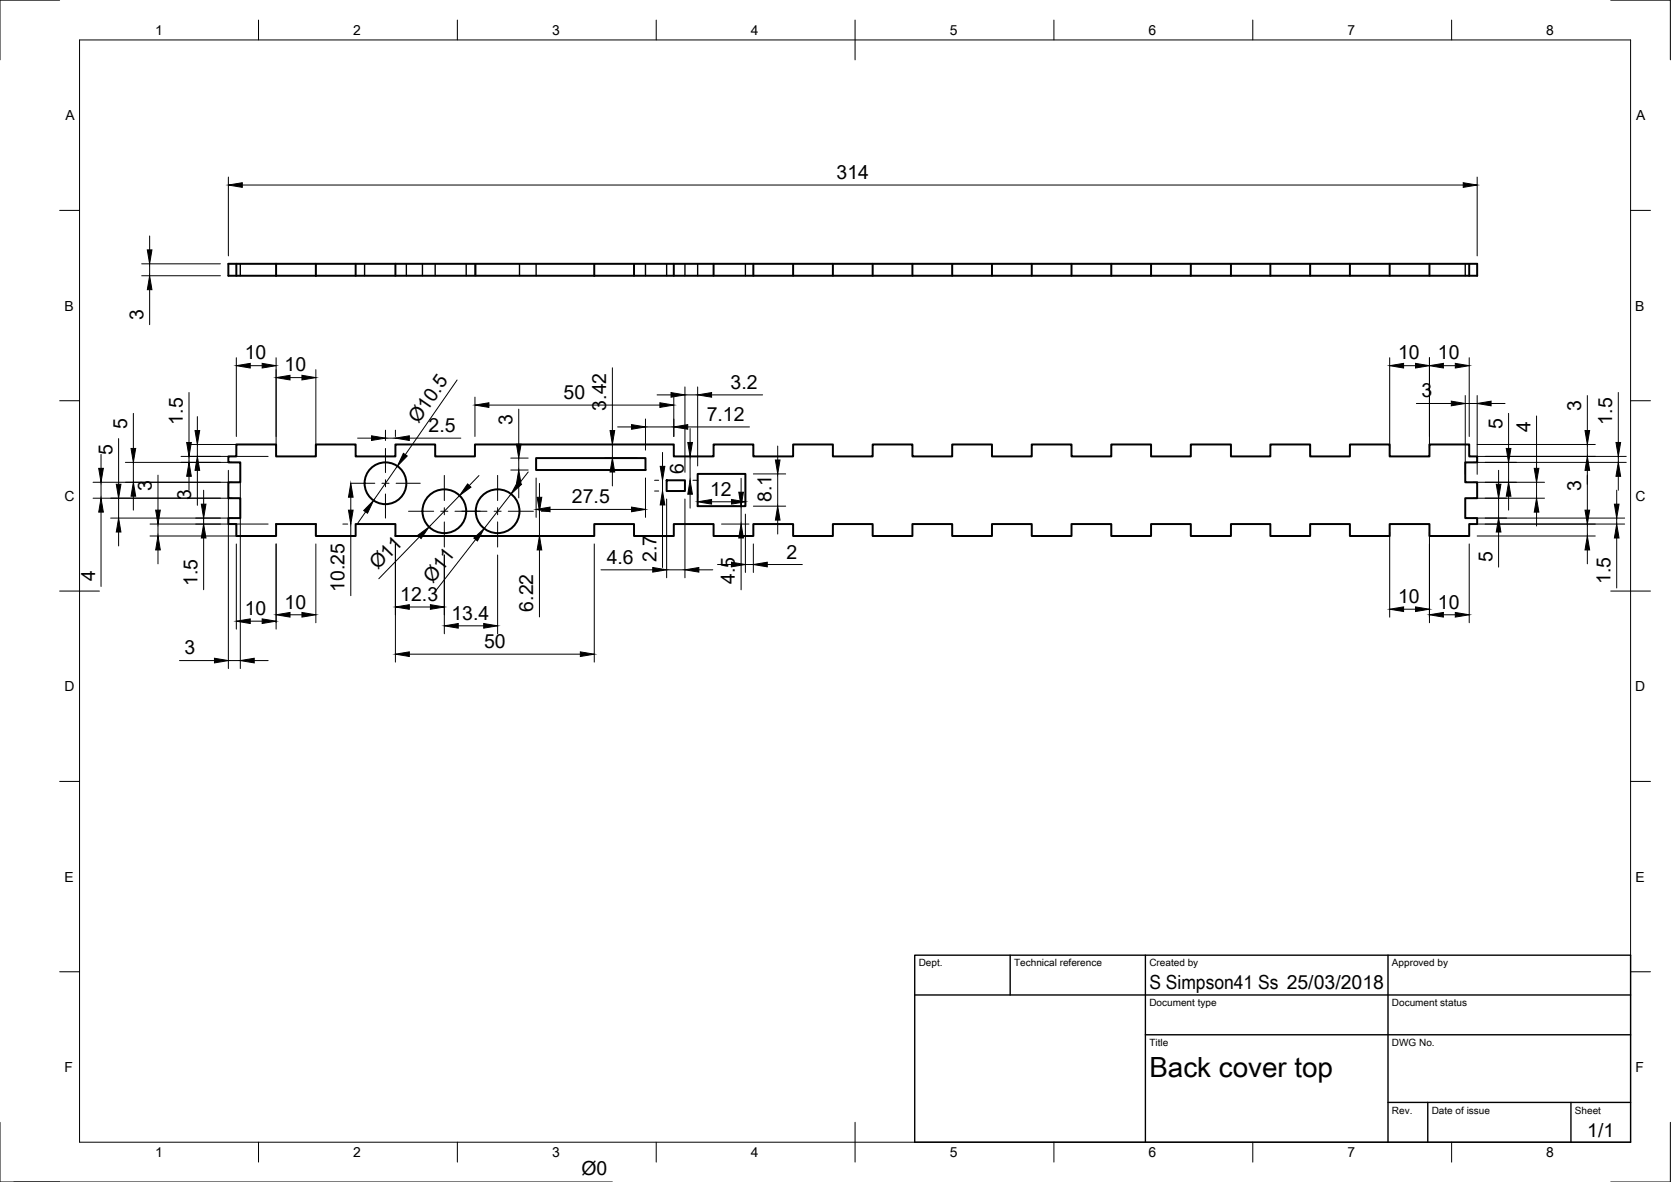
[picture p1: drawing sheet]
<svg xmlns="http://www.w3.org/2000/svg" width="420mm" height="297mm" viewBox="0 0 420 297" stroke-linecap="round" stroke-linejoin="round" font-family="sans-serif">
<!-- layer: Visible -->
<g fill="none" stroke="#000" stroke-width=".5">
<path d="M59.4 66.3v3M69.4 66.3h-12v3h12M69.4 66.3h10M69.4 69.3h10M69.4 66.3v3M79.4 66.3h20M79.4 69.3h70M79.4 66.3v3M89.4 66.3v3M99.4 66.3h272v3h-222M99.4 66.3v3M149.4 66.3v3"/>
<path d="M159.4 66.3v3M169.4 66.3v3M179.4 66.3v3M189.4 66.3v3M199.4 66.3v3M209.4 66.3v3M219.4 66.3v3M229.4 66.3v3M239.4 66.3v3M249.4 66.3v3M259.4 66.3v3M269.4 66.3v3"/>
<path d="M279.4 66.3v3M289.4 66.3v3M299.4 66.3v3M309.5 66.3v3M319.4 66.3v3M329.4 66.3v3M339.4 66.3v3M349.4 66.3v3M359.4 66.3v3M369.4 66.3v3M59.4 111.7h10v3h10v-3h10v3h10v-3h10v3h10v-3h50v3h10v-3h10v3h10v-3h10v3h10v-3h10v3h10v-3h10v3h10v-3h10v3h10v-3h10v3h10v-3h10.1v3h9.9v-3h10v3h10v-3h10v3h10v-3h10v3h2v1.5h-3v5h3v4h-3v5h3v1.5h-2v3h-10v-3h-10v3h-10v-3h-10v3h-10v-3h-9.9v3h-10.1v-3h-10v3h-10v-3h-10v3h-10v-3h-10v3h-10v-3h-10v3h-10v-3h-10v3h-10v-3h-10v3h-10v-3h-10v3h-10v-3h-10v3h-50v-3h-10v3h-10v-3h-10v3h-10v-3h-2v-1.5h3v-5h-3v-4h3v-5h-3v-1.5h2zM134.8 115.1h27.5v3h-27.5z"/>
<path d="M175.4 119.1h12v8.1h-12zM167.6 120.7h4.6v2.7h-4.6z"/>
<circle cx="96.9" cy="121.4" r="5.3"/>
<circle cx="111.7" cy="128.5" r="5.5"/>
<circle cx="125.1" cy="128.5" r="5.5"/>
</g>
<!-- layer: Hidden -->
<g fill="none" stroke="#000" stroke-width=".35">
<path d="M60.4 66.3v3M91.7 66.3v3M102.2 66.3v3M106.2 66.3v3M109.4 66.3v3M117.2 66.3v3M119.4 66.3v3M119.6 66.3v3M130.6 66.3v3M134.8 66.3v3M162.3 66.3v3M167.6 66.3v3"/>
<path d="M172.2 66.3v3M175.4 66.3v3M187.4 66.3v3M368.4 66.3v3"/>
</g>
<!-- layer: Border -->
<g fill="none" stroke="#000" stroke-width=".25">
<path d="M15 0h-15v15M20 10h390v277h-390zM65 5v5M115 5v5M165 5v5M215 5v10M265 5v5M315 5v5M365 5v5M405 0h15v15M15 52.9h5M410 52.9h5"/>
<path d="M15 100.7h5M410 100.7h5M15 148.5h10M405 148.5h10M15 196.4h5M410 196.4h5M15 244.2h5M410 244.2h5M0 282v15h15M65 287v5M115 287v5M165 287v5"/>
<path d="M215 282v10M265 287v5M315 287v5M365 287v5M420 282v15h-15"/>
</g>
<!-- layer: TitleBlock -->
<path d="M230 240h180v47h-180zM230 250h180M254 240v10M288 240v47M349 240v47M288 260h122M349 277h61M359 277v10M395 277v10" fill="none" stroke="#000" stroke-width=".35"/>
<!-- layer: Dimensions -->
<g fill="none" stroke="#000" stroke-width=".25">
<path d="M37.6 59.3v3.5M57.4 44.5v19.8M60.9 46.5h307M371.4 44.5v19.8M35.6 66.3h19.8M35.6 69.3h19.8M37.6 66.3v3M37.6 72.8v8.8M47.5 98.6v12.6M59.4 89.9v19.8M62.9 91.9h3M69.4 89.9v22.8"/>
<path d="M72.9 94.9h3M79.4 92.9v19.8M114.9 95.5l-13 18.8M119.4 99.8v9.9M154 92.4v15.8M165.2 99.2h3.5M169.4 99.8v9.9M172.2 97.2v21.5M172.2 99.2h3.2M175.4 97.2v19.9M178.9 99.2h12.9M349.4 89.9v22.8"/>
<path d="M352.9 91.9h3M359.4 89.9v22.8M362.9 91.9h3M368.4 99.4v19.8M369.4 89.9v19.8M371.4 99.4v19.8M399.1 99.4v8.8M406.9 98.6v12.6M25.4 114.2v3.5M29.8 110.2v11.5M31.5 116.2h26.9M33.5 103.9v8.8"/>
<path d="M33.5 116.2v5M39.7 119.4v8.8M45.5 114.7h21.9M47.5 114.7v1.5M47.5 119.7v3.5M47.6 111.7h19.8M49.6 104.7v3.5M49.6 111.7v3M49.6 118.2v8.8M57.4 118.2v49.8M60.4 118.2v49.8M89.9 110.1h3.5"/>
<path d="M96.9 108.1v2.6M96.9 110.1h2.5M99.4 108.1v1.6M99.9 117.1l-6 8.7M102.9 110.1h13M120.4 119.5l-2.4 2.5M122.9 101.8h43M128.4 118.1h4.4M128.4 115.1h4.4M130.4 102.8v8.8M130.4 115.1v3M132.8 118.6l-2.1 2.8"/>
<path d="M152 111.7h15.4M152 115.1h8.3M154 111.7v3.4M154 118.6v3.5M155.3 107.3h3.5M162.3 105.3v7.8M162.3 107.3h7.1M166.6 113.7v3.5M172.9 107.3h15.5M173.5 107.7v3.5M173.5 114.7v6M189.4 119.1h8.1"/>
<path d="M195.5 112.1v3.5M195.5 119.1v8.1M356.1 101.4h8.8M368.4 101.4h3M370.4 116.2h38.5M371.4 111.7h29.7M371.4 114.7h37.5M374.9 101.4h3.5M376.8 118.2v3.5M379.3 103.9v8.8M379.3 116.2v5M386.4 104.5v13.2"/>
<path d="M399.1 111.7v3M399.1 118.2v10M406.9 114.7v1.5M406.9 119.7v3.5M23.4 125.2h35M23.4 121.2h35M25.4 121.2v4M25.4 128.7v18.7M27.8 130.2h30.6M29.8 125.2v5M29.8 133.7v3.5M33.5 124.7v3.5"/>
<path d="M37.7 134.7h29.7M37.7 131.7h29.7M39.7 131.7v3M39.7 138.2v3.5M51.2 123.2v3.5M51.2 130.2v1.5M51.2 135.2v13M59.4 136.7v21.4M69.4 136.7v21.4M79.4 136.7v19.8M86.2 131.7h1.2M88.2 124.9v3.3"/>
<path d="M88.2 131.7v18M91.9 128.6l-2 2.9M99.4 136.7v29.7M105.5 134.9l-10.3 10.5M111.7 139.5v19.8M115.6 124.5l-7.7 7.9M119.6 135.6l-10.3 13.1M125.1 139.5v19.8M128.5 124.1l-6.8 8.7M130.4 121.6v3.5M133.6 134.7h1.2M134.8 120.1v9.9"/>
<path d="M135.6 121.5v3.5M135.6 128.5v6.2M135.6 138.2v16.8M136.1 128.5h1.5M138.3 128h20.5M149.4 136.7v29.7M162.3 120.1v9.9M164.6 123.4h1M164.6 120.7h1M166.6 120.7v2.7M166.6 126.9v15.7M167.6 125.4v19.8"/>
<path d="M172.2 125.4v19.8M173.5 124.2v3.5M174.2 120.7h1.3M175.4 124.1v1.1M178.9 126.1h5M181.4 131.7h6.9M184.3 127.2h.8M186.3 120.2v3.5M186.3 127.2v4.5M186.3 135.2v13M187.4 124.1v1.1M187.4 129.2v14.7"/>
<path d="M189.4 127.2h8.1M189.4 136.7v7.2M195.5 130.7v3.5M349.4 133.7v21.4M359.4 133.7v22.8M369.4 136.7v19.8M370.4 130.2h38.1M370.4 125.2h18M370.4 121.2h18M371.4 134.7h29.7M371.4 131.7h37.1M376.8 125.2v5"/>
<path d="M376.8 133.7v8.8M379.3 124.7v3.5M386.4 121.2v4M386.4 128.7v3.5M399.1 131.7v3M399.1 138.2v3.5M406.5 123.2v3.5M406.5 130.2v1.5M406.5 135.2v12.6M62.9 156.1h3M72.9 154.5h3M102.9 152.5h5.3"/>
<path d="M115.2 157.3h6.4M151.1 143.2h13M167.6 143.2h4.6M175.7 143.2h3.5M180.4 141.9h3.5M187.4 141.9h2M192.9 141.9h8.8M352.9 153.1h3M362.9 154.5h3M45.1 166h8.8M57.4 166h3M63.9 166h3.5"/>
<path d="M102.9 164.4h43M3.5 297h150.5"/>
</g>
<g fill="#000" stroke="#000" stroke-width=".25">
<path d="M57.4 46.5l3.5-.6v1.2zM367.9 45.9l3.5 .6-3.5 .6zM37 62.8h1.2l-.6 3.5zM37.6 69.3l.6 3.5h-1.2zM59.4 91.9l3.5-.6v1.2zM65.9 91.3l3.5 .6-3.5 .6zM69.4 94.9l3.5-.6v1.2zM75.9 94.3l3.5 .6-3.5 .6zM168.7 98.7l3.5 .5-3.5 .6zM175.4 99.2l3.5-.5v1.1zM349.4 91.9l3.5-.6v1.2zM355.9 91.3l3.5 .6-3.5 .6z"/>
<path d="M359.4 91.9l3.5-.6v1.2zM365.9 91.3l3.5 .6-3.5 .6zM24.8 117.7h1.2l-.6 3.5zM32.9 112.7h1.2l-.6 3.5zM47.5 116.2l.6 3.5h-1.2zM46.9 111.2h1.2l-.6 3.5zM49 108.2h1.2l-.6 3.5zM49.6 114.7l.6 3.5h-1.2zM93.4 109.5l3.5 .6-3.5 .6zM101.4 113.9l1 .7-2.5 2.5zM99.4 110.1l3.5-.6v1.2zM119.4 101.8l3.5-.6v1.2z"/>
<path d="M129.9 111.6h1.1l-.6 3.5zM154 115.1l.6 3.5h-1.2zM153.4 108.2h1.2l-.6 3.5zM158.8 106.7l3.5 .6-3.5 .6zM165.9 101.2l3.5 .6-3.5 .6zM166 117.2h1.2l-.6 3.5zM169.4 107.3l3.5-.6v1.2zM172.9 111.2h1.2l-.6 3.5zM195 115.6h1.1l-.6 3.5zM364.9 100.8l3.5 .6-3.5 .6zM371.4 101.4l3.5-.6v1.2zM378.7 112.7h1.2l-.6 3.5z"/>
<path d="M385.8 117.7h1.1l-.5 3.5zM399.1 114.7l.6 3.5h-1.2zM398.5 108.2h1.2l-.6 3.5zM406.9 116.2l.6 3.5h-1.2zM406.3 111.2h1.2l-.6 3.5zM25.4 125.2l.6 3.5h-1.2zM29.8 130.2l.6 3.5h-1.2zM29.2 121.7h1.2l-.6 3.5zM33.5 121.2l.6 3.5h-1.2zM39.7 134.7l.6 3.5h-1.2zM39.1 128.2h1.2l-.6 3.5zM50.6 126.7h1.2l-.6 3.5z"/>
<path d="M51.2 131.7l.6 3.5h-1.2zM88.2 121.4l.6 3.5h-1.2zM87.6 128.2h1.2l-.6 3.5zM93.9 125.8l-1.5 3.2-.9-.7zM105 134.5l2.9-2.1-2 2.9zM117.6 121.6l.8 .8-2.8 2.1zM119.1 135.2l2.6-2.4-1.6 3.1zM130.4 118.1l.6 3.5h-1.1zM130.2 121l.9 .7-2.6 2.4zM135.1 125h1.1l-.6 3.5zM135.6 134.7l.6 3.5h-1.1zM134.8 128l3.5-.6v1.2z"/>
<path d="M158.8 127.4l3.5 .6-3.5 .6zM166.6 123.4l.6 3.5h-1.2zM173.5 120.7l.6 3.5h-1.2zM175.4 126.1l3.5-.6v1.2zM183.9 125.5l3.5 .6-3.5 .6zM185.8 123.7h1.1l-.6 3.5zM186.3 131.7l.6 3.5h-1.1zM195.5 127.2l.6 3.5h-1.1zM376.2 121.7h1.2l-.6 3.5zM376.8 130.2l.6 3.5h-1.2zM379.3 121.2l.6 3.5h-1.2zM386.4 125.2l.5 3.5h-1.1z"/>
<path d="M399.1 134.7l.6 3.5h-1.2zM398.5 128.2h1.2l-.6 3.5zM405.9 126.7h1.2l-.6 3.5zM406.5 131.7l.6 3.5h-1.2zM59.4 156.1l3.5-.6v1.2zM65.9 155.5l3.5 .6-3.5 .6zM69.4 154.5l3.5-.6v1.2zM75.9 153.9l3.5 .6-3.5 .6zM99.4 152.5l3.5-.5v1.1zM108.2 152l3.5 .5-3.5 .6zM111.7 157.3l3.5-.6v1.2zM121.6 156.7l3.5 .6-3.5 .6z"/>
<path d="M164.1 142.6l3.5 .6-3.5 .6zM172.2 143.2l3.5-.6v1.2zM183.9 141.3l3.5 .6-3.5 .6zM189.4 141.9l3.5-.6v1.2zM349.4 153.1l3.5-.6v1.2zM355.9 152.5l3.5 .6-3.5 .6zM359.4 154.5l3.5-.6v1.2zM365.9 153.9l3.5 .6-3.5 .6zM53.9 165.4l3.5 .6-3.5 .6zM60.4 166l3.5-.6v1.2zM99.4 164.4l3.5-.6v1.2zM145.9 163.8l3.5 .6-3.5 .6z"/>
</g>
<!-- layer: Center Lines -->
<g fill="none" stroke="#000" stroke-width=".25">
<path d="M96.9 112.7v6.1M111.7 119.5v6.3M125.1 119.5v6.3M88.2 121.4h6M96 121.4h1.8M96.9 120.6v1.7M96.9 124.1v6.1M99.6 121.4h6.1M102.7 128.5h6.3M110.8 128.5h1.8M111.7 127.6v1.8M111.7 131.2v6.3"/>
<path d="M114.4 128.5h8M124.2 128.5h1.8M125.1 127.6v1.8M125.1 131.2v6.3M127.8 128.5h6.3"/>
</g>
<text font-size="7" x="289" y="270.5">Back cover top</text>
<g font-size="4.9">
<text x="210.4" y="44.9">314</text>
<text x="36.1" y="80.3" transform="rotate(-90 36.1 80.3)">3</text>
<text x="61.6" y="90.3">10</text>
<text x="71.6" y="93.3">10</text>
<text x="351.6" y="90.3">10</text>
<text x="361.6" y="90.3">10</text>
<text x="141.7" y="100.2">50</text>
<text x="183.7" y="97.7">3.2</text>
<text x="357.4" y="99.8">3</text>
<text x="32" y="107.9" transform="rotate(-90 32 107.9)">5</text>
<text x="46" y="106.7" transform="rotate(-90 46 106.7)">1.5</text>
<text x="105.3" y="106.6" transform="rotate(-55 105.3 106.6)">Ø10.5</text>
<text x="128.9" y="106.8" transform="rotate(-90 128.9 106.8)">3</text>
<text x="152.4" y="103.2" transform="rotate(-90 152.4 103.2)">3.42</text>
<text x="177.7" y="105.8">7.12</text>
<text x="377.8" y="107.9" transform="rotate(-90 377.8 107.9)">5</text>
<text x="397.6" y="103.4" transform="rotate(-90 397.6 103.4)">3</text>
<text x="405.3" y="106.7" transform="rotate(-90 405.3 106.7)">1.5</text>
<text x="107.8" y="108.5">2.5</text>
<text x="384.9" y="108.5" transform="rotate(-90 384.9 108.5)">4</text>
<text x="28.3" y="114.2" transform="rotate(-90 28.3 114.2)">5</text>
<text x="172" y="119" transform="rotate(-90 172 119)">6</text>
<text x="38.2" y="123.4" transform="rotate(-90 38.2 123.4)">3</text>
<text x="48.1" y="125.7" transform="rotate(-90 48.1 125.7)">3</text>
<text x="178.6" y="124.6">12</text>
<text x="397.6" y="123.4" transform="rotate(-90 397.6 123.4)">3</text>
<text x="143.8" y="126.5">27.5</text>
<text x="194" y="126.2" transform="rotate(-90 194 126.2)">8.1</text>
<text x="95" y="143.4" transform="rotate(-46 95 143.4)">Ø11</text>
<text x="152.5" y="141.6">4.6</text>
<text x="165.1" y="141.3" transform="rotate(-90 165.1 141.3)">2.7</text>
<text x="197.8" y="140.4">2</text>
<text x="375.2" y="141.2" transform="rotate(-90 375.2 141.2)">5</text>
<text x="23.9" y="145.9" transform="rotate(-90 23.9 145.9)">4</text>
<text x="49.6" y="147.2" transform="rotate(-90 49.6 147.2)">1.5</text>
<text x="86.6" y="148.7" transform="rotate(-90 86.6 148.7)">10.25</text>
<text x="108.9" y="146.7" transform="rotate(-52 108.9 146.7)">Ø11</text>
<text x="184.8" y="146.8" transform="rotate(-90 184.8 146.8)">4.5</text>
<text x="404.9" y="146.8" transform="rotate(-90 404.9 146.8)">1.5</text>
<text x="61.6" y="154.5">10</text>
<text x="71.6" y="152.9">10</text>
<text x="100.7" y="151">12.3</text>
<text x="113.5" y="155.7">13.4</text>
<text x="134.1" y="153.7" transform="rotate(-90 134.1 153.7)">6.22</text>
<text x="351.6" y="151.5">10</text>
<text x="361.6" y="152.9">10</text>
<text x="46.4" y="164.4">3</text>
<text x="121.7" y="162.8">50</text>
<text x="289" y="248.5">S Simpson41 Ss 25/03/2018</text>
<text x="399.1" y="285.6">1/1</text>
<text x="146.2" y="295.4">Ø0</text>
</g>
<g font-size="3.5">
<text x="39" y="8.8">1</text>
<text x="88.8" y="8.8">2</text>
<text x="138.8" y="8.8">3</text>
<text x="188.7" y="8.8">4</text>
<text x="238.8" y="8.8">5</text>
<text x="288.7" y="8.8">6</text>
<text x="338.8" y="8.8">7</text>
<text x="388.8" y="8.8">8</text>
<text x="16.4" y="30.2">A</text>
<text x="411.4" y="30.2">A</text>
<text x="16.2" y="78">B</text>
<text x="411.2" y="78">B</text>
<text x="16.2" y="125.9">C</text>
<text x="411.2" y="125.9">C</text>
<text x="16.2" y="173.7">D</text>
<text x="411.2" y="173.7">D</text>
<text x="16.2" y="221.5">E</text>
<text x="411.2" y="221.5">E</text>
<text x="16.2" y="269.4">F</text>
<text x="411.2" y="269.4">F</text>
<text x="39" y="290.8">1</text>
<text x="88.8" y="290.8">2</text>
<text x="138.8" y="290.8">3</text>
<text x="188.7" y="290.8">4</text>
<text x="238.8" y="290.8">5</text>
<text x="288.7" y="290.8">6</text>
<text x="338.8" y="290.8">7</text>
<text x="388.8" y="290.8">8</text>
</g>
<g font-size="2.5">
<text x="231" y="242.8">Dept.</text>
<text x="255" y="242.8">Technical reference</text>
<text x="289" y="242.8">Created by</text>
<text x="350" y="242.8">Approved by</text>
<text x="289" y="252.8">Document type</text>
<text x="350" y="252.8">Document status</text>
<text x="289" y="262.8">Title</text>
<text x="350" y="262.8">DWG No.</text>
<text x="350" y="279.8">Rev.</text>
<text x="360" y="279.8">Date of issue</text>
<text x="396" y="279.8">Sheet</text>
</g>
</svg>
